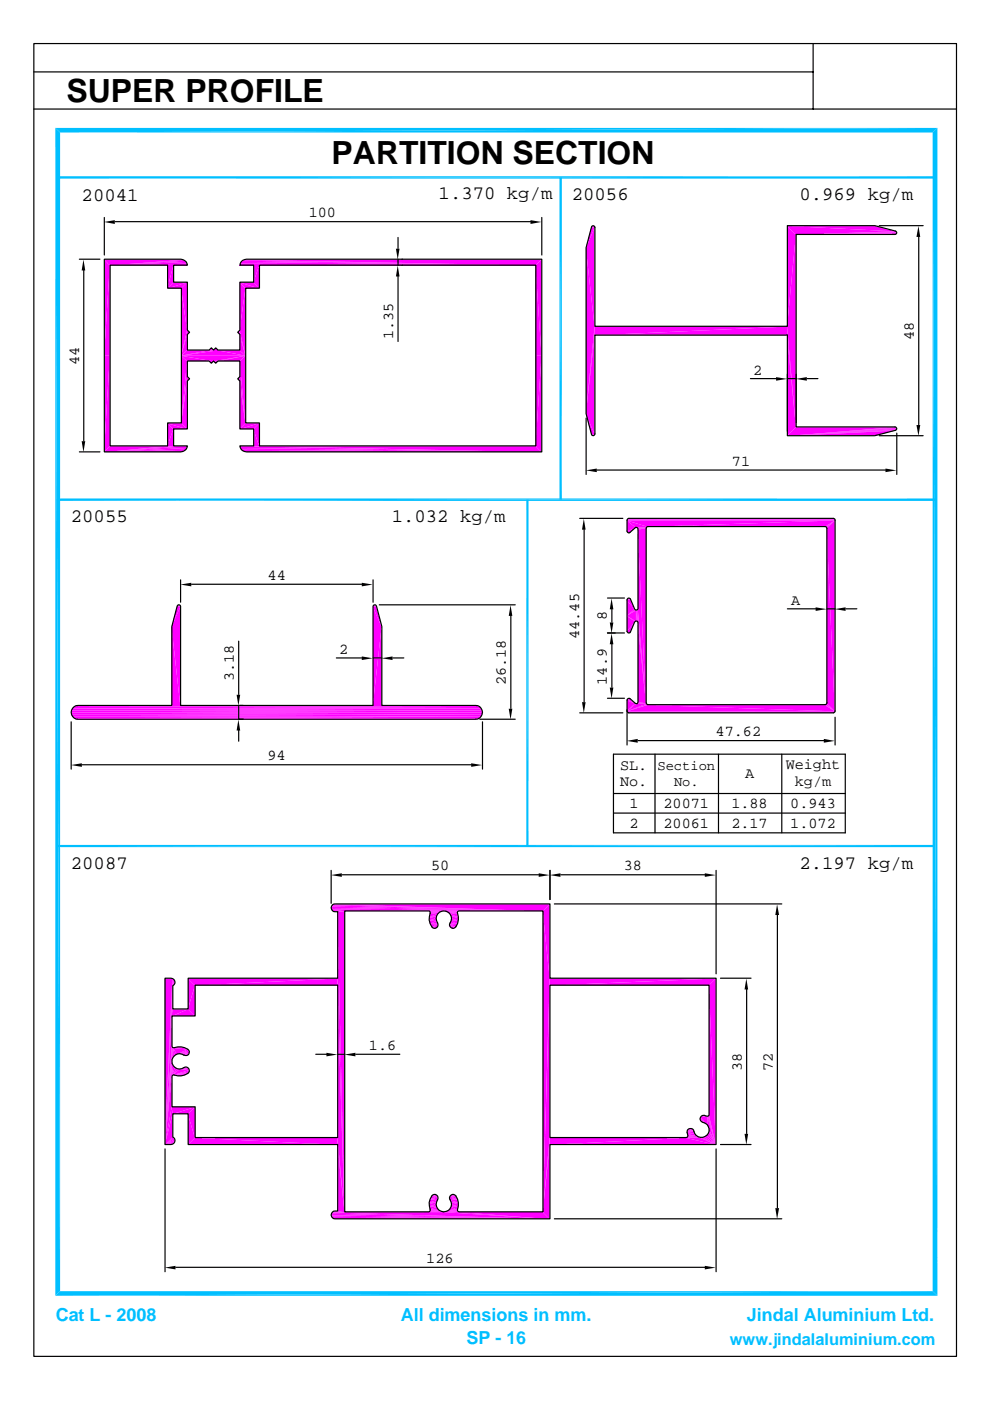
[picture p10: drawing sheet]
<svg xmlns="http://www.w3.org/2000/svg" width="210mm" height="297mm" viewBox="0 0 210 297" stroke-linecap="round" stroke-linejoin="round" font-family="sans-serif">
<path d="M15.7 152.4h85.9M16 152.5h85.2" fill="none" stroke="#f0f" stroke-width=".21"/>
<path d="M15.3 152.1h86.6" fill="none" stroke="#f0f" stroke-width=".34"/>
<path d="M15.1 151.8h87.1" fill="none" stroke="#f0f" stroke-width=".42"/>
<g fill="#f0f">
<path d="M15 151.1l87.2 .4h-87.1z"/>
<path d="M15 151.1h87.2v.4z"/>
</g>
<path d="M15 150.9h87.2M15.1 150.4h87.1" fill="none" stroke="#f0f" stroke-width=".42"/>
<path d="M15.3 150.1h86.6" fill="none" stroke="#f0f" stroke-width=".34"/>
<path d="M15.7 149.8h85.9M16 149.7h85.2" fill="none" stroke="#f0f" stroke-width=".21"/>
<g fill="#f0f">
<path d="M80.9 132.9v16.7h-1.9z"/>
<path d="M36.4 132.9l1.8 16.7h-1.8z"/>
<path d="M38.2 128.6v21l-1.8-16.7z"/>
<path d="M79 128.6l1.9 4.3-1.9 16.7z"/>
<path d="M79 128.6h.8l1.1 4.3z"/>
<path d="M37.5 128.6h.7l-1.8 4.3z"/>
<path d="M79.1 128.5l.7 .1h-.8z"/>
<path d="M37.5 128.6l.7-.1v.1z"/>
<path d="M79.1 128.5l.6-.1 .1 .2z"/>
<path d="M37.6 128.4l.6 .1-.7 .1z"/>
<path d="M37.6 128.4l.5-.1 .1 .2z"/>
<path d="M79.2 128.3l.5 .1-.6 .1z"/>
<path d="M79.2 128.3l.5 .1z"/>
<path d="M37.7 128.3h.4l-.5 .1z"/>
<path d="M79.2 128.3h.3z"/>
<path d="M37.7 128.3h.4z"/>
<path d="M125.6 92.4h.3z"/>
<path d="M125.4 92.3l.5 .1z"/>
<path d="M125.4 92.3l.6-.1-.1 .2z"/>
<path d="M125.3 92.1l.7 .1-.6 .1z"/>
<path d="M125.3 92.1h.8l-.1 .1z"/>
<path d="M166.9 92.4l22.9-1.1-4.4 1.1z"/>
<path d="M166.9 92.4l23-1.2z"/>
<path d="M166.9 92.4l23.1-1.3-.1 .1z"/>
<path d="M166.9 92.4l23.2-1.5-.1 .2z"/>
<path d="M166.9 92.4l23.1-1.7 .1 .2z"/>
<path d="M166.9 92.4l23-1.8 .1 .1z"/>
<path d="M166.9 92.4l23-1.8z"/>
<path d="M166.9 92.4l1.8-1.8h21z"/>
<path d="M124.2 87.8l1.9 4.3h-.8z"/>
<path d="M166.9 71.1l1.8 19.5-1.8 1.8z"/>
<path d="M126.1 71.1v21l-1.9-4.3z"/>
<path d="M126.1 69.2h40.8l-40.8 1.9z"/>
<path d="M126.1 71.1l40.8-1.9v1.9z"/>
<path d="M166.9 69.2l1.8 21.4-1.8-19.5z"/>
<path d="M126.1 69.2v1.9l-1.9 16.7z"/>
<path d="M124.2 52.6l1.9 16.6-1.9 18.6z"/>
<path d="M168.7 49.8v40.8l-1.8-21.4z"/>
</g>
<path d="M168.7 49.7h21.2M168.7 49.7h21.3" fill="none" stroke="#f0f" stroke-width=".21"/>
<path d="M168.7 49.6h21.4" fill="none" stroke="#f0f" stroke-width=".34"/>
<g fill="#f0f">
<path d="M168.7 49.8l21.3-.5 .1 .1z"/>
<path d="M168.7 49.8l21.2-.7 .1 .2z"/>
<path d="M168.7 49.8l21.2-.7z"/>
<path d="M126.1 48.3v20.9l-1.9-16.6z"/>
<path d="M125.3 48.2l.8 .1-1.9 4.3z"/>
<path d="M125.3 48.2l.7-.1 .1 .2z"/>
<path d="M125.4 48l.6 .1-.7 .1z"/>
<path d="M125.4 48h.5l.1 .1z"/>
<path d="M125.4 48h.5z"/>
<path d="M125.6 47.9l.3 .1z"/>
<path d="M166.9 47.9h18.5l4.4 1.2z"/>
<path d="M166.9 47.9l22.9 1.2-21.1 .7z"/>
<path d="M166.9 47.9l1.8 1.9-1.8 19.4z"/>
</g>
<path d="M70.7 258.5h45.8" fill="none" stroke="#f0f" stroke-width=".21"/>
<path d="M70.4 258.3h46.1" fill="none" stroke="#f0f" stroke-width=".25"/>
<g fill="#f0f">
<path d="M70.2 258l46.3 .5-46.1-.3z"/>
<path d="M70.1 257.7l46.4 .8-46.3-.5z"/>
<path d="M70.2 257.3l46.3 1.2-46.4-.8z"/>
<path d="M70.4 257.1l46.1 1.4-46.3-1.2z"/>
<path d="M70.4 257.1l23.6-.1 22.5 1.5z"/>
<path d="M94 257h3.3l19.2 1.5z"/>
<path d="M97.3 257h17.8l1.4 1.5z"/>
</g>
<path d="M70.4 257h23.6M70.4 257h2.6M70.7 256.9h2.3M90.8 257h6.5M91 256.9h2.6M91.1 256.8h2.5M94.5 256.9h2.6M94.5 256.8h2.5" fill="none" stroke="#f0f" stroke-width=".21"/>
<g fill="#f0f">
<path d="M95 256.7h1.9l.1 .1z"/>
<path d="M91.1 256.7h2l-2 .1z"/>
<path d="M95 256.7l1.9-.2v.2z"/>
<path d="M91.1 256.5l2 .2h-2z"/>
<path d="M91.1 256.5l1.7-.1 .3 .3z"/>
<path d="M95.3 256.4l1.6 .1-1.9 .2z"/>
<path d="M91.1 256.5l1.4-.6 .3 .5z"/>
<path d="M95.6 255.9l1.3 .6-1.6-.1z"/>
<path d="M95.6 255.9l1.5-.1-.2 .7z"/>
<path d="M91 255.8l1.5 .1-1.4 .6z"/>
<path d="M91 255.8l1.4-.4 .1 .5z"/>
<path d="M95.7 255.4l1.4 .4-1.5 .1z"/>
<path d="M90.9 255l1.5 .4-1.4 .4z"/>
<path d="M95.7 255.4l1.4-.4v.8z"/>
<path d="M90.9 255l1.6-.1-.1 .5z"/>
<path d="M95.6 254.9l1.5 .1-1.4 .4z"/>
<path d="M90.9 255l1.8-.5-.2 .4z"/>
<path d="M95.4 254.5l1.7 .5-1.5-.1z"/>
<path d="M95.4 254.5l1.5-.2 .2 .7z"/>
<path d="M91.1 254.3l1.6 .2-1.8 .5z"/>
<path d="M91.1 254.3l1.7-.1-.1 .3z"/>
<path d="M95.2 254.2l1.7 .1-1.5 .2z"/>
<path d="M91.1 254.3l1.7-.4v.3z"/>
<path d="M95.2 253.9l1.7 .4-1.7-.1z"/>
<path d="M95.4 253.6l1.5 .7-1.7-.4z"/>
<path d="M91.1 254.3l1.6-.7 .1 .3z"/>
<path d="M95.4 253.6h1.2l.3 .7z"/>
<path d="M91.5 253.6h1.2l-1.6 .7z"/>
<path d="M91.5 253.6l1-.2 .2 .2z"/>
<path d="M95.4 253.6l.2-.2 1 .2z"/>
<path d="M95.6 253.4h.8l.2 .2z"/>
<path d="M91.7 253.4h.8l-1 .2z"/>
<path d="M95.6 253.4l.2-.1 .6 .1z"/>
<path d="M91.7 253.4l.5-.1 .3 .1z"/>
<path d="M95.8 253.3l.6 .1z"/>
<path d="M91.7 253.4l.5-.1z"/>
<path d="M116.5 242.7v15.8l-1.4-1.5z"/>
<path d="M71.5 242.7l1.5 14.3-1.5-.2z"/>
<path d="M34.9 242.7l1.6-.1z"/>
<path d="M34.9 242.7l1.9-.2-.3 .1z"/>
<path d="M34.9 242.7l2.1-.5-.2 .3z"/>
<path d="M34.9 242.7l2.1-.8v.3z"/>
<path d="M34.9 242.7l2.1-1.1v.3z"/>
<path d="M34.9 242.7l1.9-1.4 .2 .3z"/>
<path d="M116.5 242.7l28.9-1.5 6.4 1.5z"/>
<path d="M116.5 241.2h28.9l-28.9 1.5z"/>
<path d="M116.5 241.2v1.5l-1.4 14.3z"/>
<path d="M39.8 242.7l1.5-1.5 30.2 1.5z"/>
<path d="M41.3 241.2h30.2v1.5z"/>
<path d="M71.5 241.2l1.5 15.8-1.5-14.3z"/>
<path d="M145.4 241.2h3l3.4 1.5z"/>
<path d="M148.4 241.2h.5l2.9 1.5z"/>
</g>
<path d="M145.4 241.2h3" fill="none" stroke="#f0f" stroke-width=".21"/>
<path d="M34.9 242.7l1.7-1.6 .2 .2z" fill="#f0f"/>
<path d="M145.6 241.1h2.8" fill="none" stroke="#f0f" stroke-width=".21"/>
<path d="M148.9 241.2l.5-.2 2.4 1.7z" fill="#f0f"/>
<path d="M145.7 241h2.3" fill="none" stroke="#f0f" stroke-width=".21"/>
<path d="M145.8 240.9h2.2" fill="none" stroke="#f0f" stroke-width=".3"/>
<g fill="#f0f">
<path d="M149.4 241l.4-.3 2 2z"/>
<path d="M145.8 240.7l1.7 .1-1.7 .1z"/>
<path d="M145.7 240.5l1.8 .3-1.7-.1z"/>
<path d="M145.7 240.5l1.5-.1 .3 .4z"/>
<path d="M150.1 240.4l1.7 2.3-2-2z"/>
<path d="M145.6 240.2l1.6 .2-1.5 .1z"/>
<path d="M145.6 240.2l1.5-.3 .1 .5z"/>
<path d="M145.6 239.9h1.5l-1.5 .3z"/>
<path d="M150.3 239.9l1.5 2.8-1.7-2.3z"/>
<path d="M145.6 239.9l1.4-.3 .1 .3z"/>
<path d="M145.7 239.6h1.3l-1.4 .3z"/>
<path d="M145.7 239.6l1.1-.2 .2 .2z"/>
<path d="M145.7 239.6l.2-.2h.9z"/>
<path d="M150.3 239.4l1.5 3.3-1.5-2.8z"/>
<path d="M145.9 239.4h.9z"/>
<path d="M145.9 239.4l.6-.1z"/>
<path d="M150.1 238.9l1.7 3.8z"/>
<path d="M148.7 237.9l.7 .3z"/>
<path d="M148.5 237.7l.9 .5z"/>
<path d="M148.4 237.4l1 .8-.9-.5z"/>
<path d="M148.4 237.1l1 1.1-1-.8z"/>
<path d="M148.4 237.1l1.5 1.4z"/>
<path d="M148.5 236.9l1.4 1.6-1.5-1.4z"/>
<path d="M148.5 236.9l1.4-.2v1.8z"/>
</g>
<path d="M150 236.7v2.2" fill="none" stroke="#f0f" stroke-width=".25"/>
<g fill="#f0f">
<path d="M149.9 236.7l1.9 6-1.7-3.8z"/>
<path d="M148.5 236.9l1.4-.2z"/>
<path d="M148.7 236.7h1.1l-1.3 .2z"/>
<path d="M149.9 236.7h.2l1.7 6z"/>
<path d="M148.7 236.7h1.1z"/>
<path d="M148.7 236.7l.3-.2 .5 .1z"/>
<path d="M149 236.5l.5 .1z"/>
<path d="M150.1 236.7l.1-.2 1.6 6.2z"/>
<path d="M150.3 236.4l1.5 6.3z"/>
<path d="M36.6 236.2v4.9l-1.7 1.6z"/>
<path d="M39.8 236.2l1.5 5-1.5 1.5z"/>
<path d="M36.6 236.2l4.7-1.5-1.5 1.5z"/>
<path d="M39.8 236.2l1.5-1.5v6.5z"/>
<path d="M36.4 234.7h4.9l-4.7 1.5z"/>
<path d="M36.4 234.7l.2 1.5-1.7 6.5z"/>
<path d="M36.4 228.3v6.4l-1.5 8z"/>
<path d="M37.6 228.2l1.5-.2z"/>
</g>
<path d="M36.7 228h2.4M36.9 228.1h2.2" fill="none" stroke="#f0f" stroke-width=".21"/>
<path d="M36.7 227.8h3.1" fill="none" stroke="#f0f" stroke-width=".34"/>
<g fill="#f0f">
<path d="M36.7 228l3.3-.6-.2 .3z"/>
<path d="M36.7 228l3.4-.8-.1 .2z"/>
<path d="M36.7 228l3.3-1.1 .1 .3z"/>
<path d="M36.7 228l1.3-1.3 2 .2z"/>
<path d="M36.5 228l1.5-1.3z"/>
</g>
<path d="M38 226.8h2" fill="none" stroke="#f0f" stroke-width=".25"/>
<g fill="#f0f">
<path d="M38.5 226.6h1.5v.3z"/>
<path d="M37.5 226.6l.5 .1-1.5 1.3z"/>
<path d="M37.5 226.6l-1.1 1.6z"/>
<path d="M38.5 226.6l.4-.2 1.1 .2z"/>
<path d="M38.9 226.4h.9l.2 .2z"/>
<path d="M37 226.4l.5 .2-1.1 1.6z"/>
<path d="M38.9 226.4l.3-.1 .6 .1z"/>
<path d="M39.2 226.3l.6 .1z"/>
<path d="M36.7 226l.3 .4-.6 1.8z"/>
</g>
<path d="M36.6 225.6v2.7" fill="none" stroke="#f0f" stroke-width=".3"/>
<g fill="#f0f">
<path d="M36.4 225.6v2.7l-1.5 14.4z"/>
<path d="M36.4 225.1l-1.5 17.6z"/>
<path d="M39.2 223.8h.6z"/>
<path d="M38.9 223.8h.9z"/>
<path d="M38.9 223.8l1.1-.3-.2 .3z"/>
<path d="M38.5 223.5h1.5l-1.1 .3z"/>
<path d="M38 223.5h2z"/>
</g>
<path d="M38 223.4h2" fill="none" stroke="#f0f" stroke-width=".25"/>
<g fill="#f0f">
<path d="M38 223.5l2.1-.5-.1 .3z"/>
<path d="M37.5 223.5l2.6-.5z"/>
<path d="M37.5 223.5l2.5-.8 .1 .3z"/>
<path d="M37.5 223.5l2.3-1 .2 .2z"/>
<path d="M36.7 222.2l3.1 .3-2.3 1z"/>
<path d="M36.7 222.2l.8 1.3-.5 .3z"/>
<path d="M36.7 222.2l.3 1.6-.3 .3z"/>
</g>
<path d="M36.6 222.2v2.4" fill="none" stroke="#f0f" stroke-width=".25"/>
<path d="M36.6 222.2v2.9" fill="none" stroke="#f0f" stroke-width=".3"/>
<path d="M36.7 222.4h3.1" fill="none" stroke="#f0f" stroke-width=".34"/>
<g fill="#f0f">
<path d="M36.5 222.2l-1.6 20.5z"/>
<path d="M36.4 222l-1.5 20.7z"/>
</g>
<path d="M36.9 222.1h2.2" fill="none" stroke="#f0f" stroke-width=".21"/>
<g fill="#f0f">
<path d="M37.6 222l1.5 .2z"/>
<path d="M36.4 221.9l-1.5 20.8z"/>
<path d="M36.4 215.5v6.4l-1.5 20.8z"/>
<path d="M36.4 215.5l3.4-1.5 1.5 1.5z"/>
<path d="M36.6 214h3.2l-3.4 1.5z"/>
</g>
<path d="M36.5 209.1v6.4" fill="none" stroke="#f0f" stroke-width=".21"/>
<g fill="#f0f">
<path d="M36.6 209.1l-.2 6.4-1.5 27.2z"/>
<path d="M41.3 208.9v6.6l-1.5-1.5z"/>
<path d="M71.5 208.9l1.5 48.1-1.5-15.8z"/>
<path d="M116.5 208.9v32.3l-1.4 15.8z"/>
<path d="M150.3 208.9l1.5 33.8-1.5-6.3z"/>
<path d="M37 208.6l-.4 .5z"/>
<path d="M37 208.3v.3l-.4 .5z"/>
<path d="M37 208v.3l-.4 .8z"/>
<path d="M36.8 207.7l.2 .3-.4 1.1z"/>
<path d="M36.5 207.5l.3 .2-.2 1.4z"/>
<path d="M36.5 207.5l.1 1.6-1.7 33.6z"/>
<path d="M34.9 207.5h1.6z"/>
<path d="M34.9 207.5h1.6l-1.6 35.2z"/>
<path d="M116.5 208.9l35.3-1.4-1.5 1.4z"/>
<path d="M150.3 208.9l1.5-1.4v35.2z"/>
<path d="M116.5 207.5h35.3l-35.3 1.4z"/>
<path d="M116.5 207.5l-1.4 49.5z"/>
<path d="M39.8 207.5l1.5 1.4-1.5 5.1z"/>
<path d="M39.8 207.5h31.7l-30.2 1.4z"/>
<path d="M41.3 208.9l30.2-1.4v1.4z"/>
<path d="M71.5 207.5l1.5 49.5z"/>
<path d="M95.8 196.9l.6-.1z"/>
<path d="M91.7 196.8l.5 .1z"/>
<path d="M91.7 196.8h.8l-.3 .1z"/>
<path d="M95.6 196.8h.8l-.6 .1z"/>
<path d="M95.6 196.8l1-.3-.2 .3z"/>
<path d="M91.5 196.5l1 .3h-.8z"/>
<path d="M91.5 196.5h1.2l-.2 .3z"/>
<path d="M95.4 196.5h1.2l-1 .3z"/>
<path d="M91.5 196.5l1.3-.2-.1 .2z"/>
<path d="M95.2 196.3l1.4 .2h-1.2z"/>
<path d="M91.5 196.5l1.3-.5v.3z"/>
<path d="M95.2 196l1.4 .5-1.4-.2z"/>
<path d="M95.2 196l1.7-.1-.3 .6z"/>
<path d="M91.1 195.9l1.7 .1-1.3 .5z"/>
<path d="M91.1 195.9l1.6-.2 .1 .3z"/>
<path d="M95.4 195.7l1.5 .2-1.7 .1z"/>
<path d="M91.1 195.9l1.4-.6 .2 .4z"/>
<path d="M95.6 195.3l1.3 .6-1.5-.2z"/>
<path d="M95.6 195.3l1.5-.2-.2 .8z"/>
<path d="M90.9 195.1l1.6 .2-1.4 .6z"/>
<path d="M90.9 195.1l1.5-.3 .1 .5z"/>
<path d="M95.7 194.8l1.4 .3-1.5 .2z"/>
<path d="M91 194.4l1.4 .4-1.5 .3z"/>
<path d="M95.7 194.8l1.4-.4v.7z"/>
<path d="M91 194.4l1.5-.1-.1 .5z"/>
<path d="M95.6 194.3l1.5 .1-1.4 .4z"/>
<path d="M91 194.4l1.8-.6-.3 .5z"/>
<path d="M95.3 193.8l1.8 .6-1.5-.1z"/>
<path d="M91.1 193.7l1.7 .1-1.8 .6z"/>
<path d="M95.3 193.8l1.6-.1 .2 .7z"/>
<path d="M95.3 193.8l1.6-.3v.2z"/>
<path d="M91.1 193.5l1.7 .3-1.7-.1z"/>
<path d="M91.1 193.5h2l-.3 .3z"/>
<path d="M95 193.5h1.9l-1.6 .3z"/>
<path d="M71.5 193.4l1.5 63.6-1.5-49.5z"/>
<path d="M95 193.5l2-.2-.1 .2z"/>
<path d="M91.1 193.3l2 .2h-2z"/>
<path d="M70.7 193.3l.8 .1z"/>
</g>
<path d="M91 193.3h2.6M91.1 193.4h2.5M94.5 193.4h2.5M97.3 193.2l-2.8 .1" fill="none" stroke="#f0f" stroke-width=".21"/>
<path d="M115.1 193.2l1.4 14.3-1.4 49.5z" fill="#f0f"/>
<path d="M70.7 193.3h2.3M91 193.2h6.3" fill="none" stroke="#f0f" stroke-width=".21"/>
<path d="M71.5 193.4l1.5-.2v63.8z" fill="#f0f"/>
<path d="M70.4 193.2h2.6M90.8 193.2h3.2" fill="none" stroke="#f0f" stroke-width=".21"/>
<path d="M70.2 193h44.9" fill="none" stroke="#f0f" stroke-width=".34"/>
<g fill="#f0f">
<path d="M70.1 192.5l45 .7-44.9-.3z"/>
<path d="M70.2 192.2l44.9 1-45-.7z"/>
<path d="M70.4 191.9l44.7 1.3-44.9-1z"/>
<path d="M70.4 191.9l.3-.1 44.4 1.4z"/>
<path d="M70.7 191.8l44.4 1.4z"/>
<path d="M71 191.7h45.5l-1.4 1.5z"/>
<path d="M116.5 191.7v15.8l-1.4-14.3z"/>
</g>
<path d="M22.1 95.8h16.6M51.8 95.8h63" fill="none" stroke="#f0f" stroke-width=".21"/>
<path d="M22.1 95.7h16.9M51.4 95.7h63.4" fill="none" stroke="#f0f" stroke-width=".25"/>
<g fill="#f0f">
<path d="M22.1 95.9l17.3-.5-.4 .2z"/>
<path d="M51.1 95.4l63.7 .5-63.4-.3z"/>
<path d="M22.1 95.9l17.5-.9-.2 .4z"/>
<path d="M50.9 95l63.9 .9-63.7-.5z"/>
<path d="M22.1 95.9l17.6-1.3-.1 .4z"/>
<path d="M22.1 95.9l14.6-1.3h3z"/>
<path d="M50.8 94.6l64 1.3-63.9-.9z"/>
<path d="M50.8 94.6l64 1.3z"/>
<path d="M22.1 95.9l13.4-1.3h1.2z"/>
<path d="M53.7 94.6l61.1 1.3z"/>
<path d="M23.3 94.6h12.2l-13.4 1.3z"/>
<path d="M54.9 94.6h58.6l1.3 1.3z"/>
<path d="M36.7 91v3.6h-1.2z"/>
<path d="M53.7 91l1.2 3.6h-1.2z"/>
<path d="M50.8 91l4.1-1.3-1.2 1.3z"/>
<path d="M54.9 89.7v4.9l-1.2-3.6z"/>
<path d="M52 89.7h2.9l-4.1 1.3z"/>
<path d="M35.5 89.7l4.2 1.3h-3z"/>
<path d="M35.5 89.7l1.2 1.3-1.2 3.6z"/>
<path d="M35.5 89.7h2.9l1.3 1.3z"/>
<path d="M39.7 80.8v10.2l-1.3-1.3z"/>
<path d="M50.8 80.8l1.2 8.9-1.2 1.3z"/>
<path d="M50.3 80.4l.5-.5v.9z"/>
<path d="M50.8 79.9l1.2 9.8-1.2-8.9z"/>
<path d="M39.7 79.9l.4 .5-.4 .4z"/>
<path d="M39.7 79.9v.9l-1.3 8.9z"/>
<path d="M50.8 76.6l1.2 13.1-1.2-9.8z"/>
<path d="M39.7 76.6v3.3l-1.3 9.8z"/>
</g>
<path d="M39.7 76.6h5.5" fill="none" stroke="#f0f" stroke-width=".21"/>
<g fill="#f0f">
<path d="M44.3 76.6h.9l-.5 .5z"/>
<path d="M45.2 76.6h.9l-.4 .5z"/>
<path d="M114.8 75.4v20.5l-1.3-1.3z"/>
<path d="M23.3 75.4v19.2l-1.2 1.3z"/>
<path d="M45.2 76.6l6.8-1.2-5.9 1.2z"/>
<path d="M46.1 76.6l5.9-1.2-1.2 1.2z"/>
<path d="M50.8 76.6l1.2-1.2v14.3z"/>
<path d="M22.1 75.4h1.2l-1.2 20.5z"/>
<path d="M38.4 75.4h13.6l-6.8 1.2z"/>
<path d="M38.4 75.4l6.8 1.2h-5.5z"/>
<path d="M38.4 75.4l1.3 1.2-1.3 13.1z"/>
<path d="M113.5 75.4h1.3l-1.3 19.2z"/>
<path d="M38.4 75.4l7.7-1.1 5.9 1.1z"/>
<path d="M46.1 74.3h4.7l1.2 1.1z"/>
<path d="M38.4 75.4l5.9-1.1h1.8z"/>
<path d="M38.4 75.4l1.3-1.1h4.6z"/>
<path d="M44.3 74.3h1.8z"/>
<path d="M45.7 73.8l.4 .5h-.9z"/>
<path d="M44.7 73.8l.5 .5h-.9z"/>
<path d="M39.7 71v3.3l-1.3 1.1z"/>
<path d="M50.8 71l1.2 4.4-1.2-1.1z"/>
<path d="M39.7 70l.4 .5-.4 .5z"/>
<path d="M39.7 70v1l-1.3 4.4z"/>
<path d="M50.3 70.5l.5-.5v1z"/>
<path d="M50.8 70l1.2 5.4-1.2-4.4z"/>
<path d="M52 61.2v14.2l-1.2-5.4z"/>
<path d="M38.4 61.2l1.3 8.8-1.3 5.4z"/>
<path d="M50.8 59.9l4.1 1.3h-2.9z"/>
<path d="M50.8 59.9l1.2 1.3-1.2 8.8z"/>
<path d="M35.5 61.2l4.2-1.3-1.3 1.3z"/>
<path d="M38.4 61.2l1.3-1.3v10.1z"/>
<path d="M35.5 61.2l1.2-1.3h3z"/>
<path d="M50.8 59.9h2.9l1.2 1.3z"/>
<path d="M36.7 56.3v3.6l-1.2 1.3z"/>
<path d="M113.5 56.3l1.3 19.1h-1.3z"/>
<path d="M54.9 56.3v4.9l-1.2-1.3z"/>
<path d="M23.3 56.3v19.1h-1.2z"/>
<path d="M35.5 56.3h1.2l-1.2 4.9z"/>
<path d="M53.7 56.3h1.2l-1.2 3.6z"/>
</g>
<path d="M23.3 56.3h16.4M50.8 56.3h62.7" fill="none" stroke="#f0f" stroke-width=".21"/>
<path d="M23.3 56.1h16.4M50.8 56.1h62.7" fill="none" stroke="#f0f" stroke-width=".38"/>
<g fill="#f0f">
<path d="M23.3 56.3l16.1-.8 .2 .4z"/>
<path d="M51.1 55.5l62.4 .8-62.6-.4z"/>
<path d="M23.3 56.3l15.7-1 .4 .2z"/>
<path d="M51.1 55.5l.3-.2 62.1 1z"/>
<path d="M23.3 56.3l15.4-1.2 .3 .2z"/>
<path d="M51.4 55.3l.4-.2 61.7 1.2z"/>
</g>
<path d="M22.1 55.1h16.6" fill="none" stroke="#f0f" stroke-width=".21"/>
<g fill="#f0f">
<path d="M22.1 55l16.6 .1-15.4 1.2z"/>
<path d="M22.1 55l1.2 1.3-1.2 19.1z"/>
</g>
<path d="M51.8 55.1h63" fill="none" stroke="#f0f" stroke-width=".21"/>
<g fill="#f0f">
<path d="M51.8 55.1l63-.1-1.3 1.3z"/>
<path d="M113.5 56.3l1.3-1.3v20.4z"/>
</g>
<g fill="none" stroke="#000" stroke-width=".25">
<path d="M125.5 48a.36 .36 0 0 1 .4-.1 .36 .36 0 0 1 .2 .3v21h40.8v-21.4h18.6l4.3 1.2a.36 .36 0 0 1 .3 .4 .36 .36 0 0 1-.3 .3h-21v40.8l21.1 .1a.36 .36 0 0 1 .2 .3 .36 .36 0 0 1-.3 .3l-4.3 1.2h-18.6v-21.4h-40.8v21.2a.36 .36 0 0 1-.4 .2 .36 .36 0 0 1-.3-.3l-1.1-4.4v-35.2zM186.4 47.8h9.3M194.8 50.2v39.9M166.9 79.3v12.1M168.8 79.3v10.3M124.3 88.7v11.9M126.6 99.7h61.2M159.1 80.3h5.5M166.9 80.3h1.9M171.1 80.3h2.3M186.4 92.4h9.3M190.1 91.8v8.8"/>
<path d="M38.3 122.9v4.8M40.6 123.9h36.2M50.6 135.9v11.3M79.1 122.9v4.8M80.4 128.2h28.8M108.3 130.5v19.7M15.1 153v10.1M15.4 150.2l.7-.6h.5h19.8v-16.8l1.2-4.3a.37 .37 0 0 1 .4-.3 .37 .37 0 0 1 .3 .4v21h40.8v-21l.2-.3a.35 .35 0 0 1 .5 .2l1.2 4.3v16.8h19.8a1.46 1.46 0 0 1 1.5 1.4 1.46 1.46 0 0 1-1.5 1.5h-84.2a1.46 1.46 0 0 1-1.3-.8 1.46 1.46 0 0 1 .1-1.5zM50.6 149.6v2.9M50.6 154.8v2.3M50.8 152.5h.7M50.8 149.6h.7"/>
<path d="M101.7 152.5h7.5M102.3 153v10.1M17.4 162.1h82.6"/>
</g>
<g fill="#000">
<path d="M194.7 47.9l.4 2.3h-.8zM164.5 80l2.4 .3-2.4 .4zM168.7 80.3l2.4-.3v.7zM124.2 99.7l2.3-.4v.8zM187.7 99.3l2.4 .4-2.4 .4zM194.3 90.1h.8l-.4 2.3zM38.2 123.9l2.4-.3v.7zM76.7 123.6l2.3 .3-2.3 .4zM108.2 128.3l.4 2.3h-.7zM50.5 152.6l.4 2.3h-.7zM50.2 147.3h.7l-.4 2.3zM107.9 150.3h.7l-.4 2.3z"/>
<path d="M15 162.2l2.4-.4v.8zM99.9 161.8l2.3 .4-2.3 .4z"/>
</g>
<g fill="#00bfff">
<path d="M197.7 28.1l1.1-1v247.6z"/>
<path d="M197.7 28.1l1.1 246.6-1.1-.9z"/>
<path d="M11.7 274.7l186-.9 1.1 .9z"/>
<path d="M11.7 274.7l1-.9h185z"/>
<path d="M11.7 27.1l1 246.7-1 .9z"/>
<path d="M11.7 27.1l1 1v245.7z"/>
<path d="M11.7 27.1h187.1l-186.1 1z"/>
<path d="M12.7 28.1l186.1-1-1.1 1z"/>
<path d="M12.2 37.4h186l-186 .5z"/>
<path d="M12.2 37.9l186-.5v.5z"/>
<path d="M111.6 105.9h.5v73.5z"/>
<path d="M111.6 105.9l.5 73.5h-.5z"/>
<path d="M12.2 105.7h186l-186 .5z"/>
<path d="M12.2 106.2l186-.5v.5z"/>
</g>
<g fill="none" stroke="#000" stroke-width=".25">
<path d="M16.8 55h4.4M17.8 57.3v36.2M22.1 55h16.2a1.48 1.48 0 0 1 1.4 1.2h-2.9v3.6h2.9v10.2l.5 .4-.5 .5v3.3h4.6l.5-.4 .5 .4 .4-.4 .5 .4h4.7v-3.3l-.5-.5 .5-.4v-10.2h2.9v-3.6h-2.9a1.36 1.36 0 0 1 1.4-1.2h62.6v40.8h-62.6a1.4 1.4 0 0 1-1.4-1.3h2.9v-3.6h-2.9v-10.1l-.5-.5 .5-.5v-3.3h-4.7l-.5 .5-.4-.5-.5 .5-.5-.5h-4.6v3.3l.5 .5-.5 .5v10.1h-2.9v3.6h2.9a1.36 1.36 0 0 1-1.4 1.3h-16.2zM22.1 46.1v8M23.3 56.2h12.2v4.9h3v28.6h-3v4.8h-12.2zM24.4 47h88.1M55 56.2h58.6v38.3h-58.6v-4.8h-2.9v-28.6h2.9zM84.4 50.3v2.4M84.4 55v1.2M84.4 58.6v13.8M85.2 55h.1M85.2 56.2h.1"/>
<path d="M114.9 46.1v8M16.8 95.8h4.4M70.2 184.5v7M72.5 185.5h41.8M73.1 193.1h17.8l.3 .3a2.85 2.85 0 0 0 .8 3.4 .75 .75 0 0 0 .8-.3 .75 .75 0 0 0 0-.8 1.64 1.64 0 0 1 .4-2.2 1.64 1.64 0 0 1 2.2 .2 1.64 1.64 0 0 1-.1 2.2 .75 .75 0 0 0 .5 .8 .75 .75 0 0 0 .9-.2 3.3 3.3 0 0 0 .3-3.1l.3-.3h17.8v63.8h-17.8l-.3-.3a2.84 2.84 0 0 0-.8-3.4 .75 .75 0 0 0-.7 .4 .75 .75 0 0 0-.1 .8 1.65 1.65 0 0 1-.4 2.2 1.65 1.65 0 0 1-2.2-.2 1.65 1.65 0 0 1 .1-2.3 .72 .72 0 0 0-.5-.8 .72 .72 0 0 0-.9 .3 3.1 3.1 0 0 0-.3 3l-.3 .3h-17.8zM116.6 184.5v6.2M117.5 191.7h48.3M118.9 185.5h30.6M151.8 184.5v22M164.8 193.9v62.2M35 207.4h1.3a.85 .85 0 0 1 .8 .7 .85 .85 0 0 1-.5 .9v4.9h3.3v-6.5h31.7v-14.1a1 1 0 0 1-1.4-.8 .8 .8 0 0 1 .9-.8h45.5v15.7h35.2v35.3h-35.2v15.7h-45.5a.83 .83 0 0 1-.9-.8 .83 .83 0 0 1 .9-.8h.5v-14.1h-31.7v-6.6h-3.3v5a.85 .85 0 0 1 .5 .9 .85 .85 0 0 1-.8 .7h-1.3zM41.4 208.9h30.2v32.3h-30.2v-6.5h-4.9v-6.4a.33 .33 0 0 1 .4-.4 2.67 2.67 0 0 0 3.3-.8 .77 .77 0 0 0-.4-.7 .77 .77 0 0 0-.8 0 1.6 1.6 0 0 1-2.5-1.4 1.6 1.6 0 0 1 2.5-1.3 .75 .75 0 0 0 1-.2 .75 .75 0 0 0-.2-1 3.5 3.5 0 0 0-3-.4l-.3-.3v-6.4h4.9z"/>
<path d="M116.6 208.9h33.7v27.4l-.3 .4-.7-.2a.76 .76 0 0 0-.9 .6 .76 .76 0 0 0 .6 .9 1.64 1.64 0 0 1 1.3 1.8 1.64 1.64 0 0 1-1.7 1.4 1.64 1.64 0 0 1-1.6-1.6 .75 .75 0 0 0-.8-.3 .75 .75 0 0 0-.5 .8l.2 .7-.4 .4h-28.9zM67 223.5h2.3M71.6 223.5h1.5M75.4 223.5h9.4M35 243.6v26M117.5 258.4h48.3M151.8 243.6v26M37.3 268.7h112.2"/>
</g>
<g fill="#000">
<path d="M17.7 55l.4 2.3h-.8zM22.1 47.1l2.2-.4v.8zM83.9 52.7h.8l-.4 2.3zM84.3 56.3l.4 2.3h-.8zM112.5 46.7l2.3 .4-2.3 .4zM17.3 93.5h.8l-.4 2.4zM70.1 185.5l2.4-.3v.7zM114.2 185.2l2.3 .3-2.3 .4zM116.5 185.5l2.3-.3v.7zM149.4 185.2l2.4 .3-2.4 .4zM164.8 191.7l.4 2.3h-.8zM69.2 223.2l2.3 .4-2.3 .4z"/>
<path d="M73 223.6l2.4-.4v.8zM164.4 256.1h.8l-.4 2.4zM34.9 268.8l2.3-.4v.7zM149.4 268.4l2.4 .4-2.4 .3z"/>
</g>
<g fill="#00bfff">
<path d="M12.2 179.1h186l-186 .5z"/>
<path d="M12.2 179.6l186-.5v.5z"/>
</g>
<path d="M7.2 9.2h195.6v278.4h-195.6zM7.2 15.2h165.2M172.4 9.2v13.9M7.2 23.1h195.6M71.3 139.5h5.5M79.1 139.5h1.9M83.3 139.5h2.3" fill="none" stroke="#000" stroke-width=".25"/>
<path d="M76.7 139.2l2.3 .4-2.3 .3zM80.9 139.6l2.3-.4v.7z" fill="#000"/>
<g fill="#00bfff">
<path d="M118.6 37.6h.5v68.3z"/>
<path d="M118.6 37.6l.5 68.3h-.5z"/>
</g>
<path d="M132.9 150.9h44.1M133 151.1h44M133.1 151.2h43.7" fill="none" stroke="#f0f" stroke-width=".21"/>
<g fill="#f0f">
<path d="M132.9 150.8l4.4-1.3 39.7 1.3z"/>
<path d="M137.3 149.5h37.6l2.1 1.3z"/>
<path d="M132.9 150.8l4.4-1.3z"/>
<path d="M174.9 149.5l.1-.1 2 1.4z"/>
<path d="M132.9 150.8l4.1-1.5 .2 .1z"/>
<path d="M175.2 149.3l1.8 1.5-2-1.4z"/>
<path d="M132.9 150.8l1.9-1.5h2.2z"/>
</g>
<path d="M134.8 149.3h2.2" fill="none" stroke="#f0f" stroke-width=".21"/>
<g fill="#f0f">
<path d="M132.9 150.8l1.7-1.6 .2 .1z"/>
<path d="M135 149.3l.2-.2 1.8 .2z"/>
<path d="M135.2 149.1h1.7l.1 .2z"/>
<path d="M175.3 149.1l1.7 1.7-1.8-1.5z"/>
<path d="M135.2 148.9l1.7 .2h-1.7z"/>
<path d="M132.9 148.5l1.7 .7-1.7 1.6z"/>
<path d="M133 148.3l1.6 .9-1.7-.7z"/>
<path d="M133 148.3l.5-.1 1.1 1z"/>
<path d="M133 148.3l.5-.1z"/>
<path d="M133.1 148.2h.4z"/>
<path d="M133.1 134.2h.4z"/>
<path d="M133 134.1l.5 .1z"/>
<path d="M133 134.1h.6l-.1 .1z"/>
<path d="M132.9 133.9l.7 .2h-.6z"/>
<path d="M135.2 132.1l1.7 17-1.7-.2z"/>
<path d="M134.5 131.9l-.9 2.2-.7-.2z"/>
<path d="M134.5 131.9l.1-.1-1.7 2.1z"/>
<path d="M132.9 130.6l1.9 1.1-.2 .1z"/>
<path d="M132.9 130.6l1.7 1.2-1.7 2.1z"/>
<path d="M132.9 130.6l1.9-1.2v2.3z"/>
</g>
<path d="M134.9 129.4v2.4" fill="none" stroke="#f0f" stroke-width=".21"/>
<path d="M135 129.4v2.5" fill="none" stroke="#f0f" stroke-width=".34"/>
<path d="M135 129.4v2.7" fill="none" stroke="#f0f" stroke-width=".38"/>
<g fill="#f0f">
<path d="M135 129.4l1.9 19.7z"/>
<path d="M132.9 130.6l1.7-1.2h.2z"/>
<path d="M135 129.4l.2-.2 1.7 19.9z"/>
<path d="M132.9 130.6l1.6-1.4 .1 .2z"/>
<path d="M135.2 129.1l1.7 20z"/>
<path d="M132.9 127.2l1.6 2-1.6 1.4z"/>
<path d="M132.9 127.2l.7-.1 .9 2.1z"/>
<path d="M133 127l.6 .1-.7 .1z"/>
<path d="M133 127l.5-.1 .1 .2z"/>
<path d="M133.1 126.9h.4l-.5 .1z"/>
<path d="M133.1 126.9h.4z"/>
<path d="M133.1 113l.4-.1z"/>
<path d="M133 112.9h.5l-.4 .1z"/>
<path d="M132.9 112.7l.6 .2h-.5z"/>
<path d="M135.2 112.3l1.7 36.8-1.7-20z"/>
<path d="M135.2 112.3l1.7-.2v37z"/>
<path d="M175.3 112.1l1.7 38.7-1.7-1.7z"/>
<path d="M135.2 112l1.7 .1-1.7 .2z"/>
<path d="M132.9 112.7l1.7-.7-1.1 .9z"/>
<path d="M135 111.9l1.9 .2-1.7-.1z"/>
<path d="M132.9 112.7l1.9-.8z"/>
</g>
<path d="M134.8 112h2.2M137.3 111.8h-2.5" fill="none" stroke="#f0f" stroke-width=".21"/>
<g fill="#f0f">
<path d="M132.9 110.3l4.4 1.4-2.5 .2z"/>
<path d="M132.9 110.3l1.9 1.6-1.9 .8z"/>
<path d="M132.9 110.3h44.1l-39.7 1.4z"/>
<path d="M137.3 111.7l39.7-1.4-2.1 1.4z"/>
<path d="M174.9 111.7l2.1-1.4-2 1.4z"/>
<path d="M175 111.7l2-1.4-1.8 1.6z"/>
<path d="M175.2 111.9l1.8-1.6-1.7 1.8z"/>
<path d="M175.3 112.1l1.7-1.8v40.5z"/>
</g>
<path d="M132.9 110.2h44.1M133 110.1h44M133.1 110h43.7" fill="none" stroke="#f0f" stroke-width=".21"/>
<g fill="none" stroke="#000" stroke-width=".25">
<path d="M122.9 109.9h9.2M123.8 112.2v36.6M137.1 111.8l.3-.2h37.5l.4 .2v37.4l-.4 .2h-37.7l-.2-.4zM128.8 126.8h3.6M128.8 134.2h3.6M129.7 129.1v2.8M129.7 136.5v9.2M166.9 129.1h6.1M175.3 129.1h1.8M179.3 129.1h2.4M122.9 151.1h9.2M128.8 148h3.6"/>
<path d="M132.9 150.8l.4 .3h43.4l.4-.3-.1-40.7-.3-.2h-43.5l-.3 .4 .1 2.5 .4 .2 1.3-1.1a.37 .37 0 0 1 .4 0 .37 .37 0 0 1 .2 .3v16.8a.38 .38 0 0 1-.3 .3 .38 .38 0 0 1-.4-.2l-.9-2.1-.3-.2h-.2l-.3 .4v6.7a.38 .38 0 0 0 .4 .3 .38 .38 0 0 0 .4-.2l.9-2.1a.4 .4 0 0 1 .6-.1v17.2l-.1 .2-.4-.1-1.1-1a.41 .41 0 0 0-.7 .3v9.6M135.3 157h39.4M138.9 159.9v16.7M152.3 159.9v16.7M165.8 159.9v16.7M177.1 152.1v5.9M179.2 159.9v16.7zM179.2 159.9h-49.1v16.7h49.1M130.1 172.4h49.1M130.1 168.2h49.1M152.8 207.4h6.4M158.3 209.7v30.6"/>
<path d="M152.8 242.7h6.4"/>
</g>
<path d="M123.8 110l.4 2.3h-.8zM129.7 126.9l.3 2.3h-.7zM129.3 132h.7l-.3 2.3zM129.7 134.3l.3 2.3h-.7zM172.9 128.8l2.4 .3-2.4 .4zM177 129.1l2.3-.3v.7zM123.4 148.9h.8l-.4 2.3zM129.3 145.8h.7l-.3 2.3zM132.9 157.1l2.3-.4v.8zM174.7 156.7l2.3 .4-2.3 .4zM158.2 207.5l.4 2.3h-.7zM157.9 240.4h.7l-.4 2.3z" fill="#000"/>
<g font-size="6.8">
<text x="14.1" y="21.5">SUPER PROFILE</text>
<text x="70.3" y="34.7">PARTITION SECTION</text>
</g>
<g font-size="4">
<text x="17.3" y="42.6">20041</text>
<text x="93" y="42.2">1.370 kg/m</text>
<text x="121.2" y="42.5">20056</text>
<text x="169.5" y="42.5">0.969 kg/m</text>
<text x="15" y="110.8">20055</text>
<text x="83.1" y="110.8">1.032 kg/m</text>
<text x="15" y="184.2">20087</text>
<text x="169.5" y="184.2">2.197 kg/m</text>
</g>
<g font-size="3.8" fill="#00bfff">
<text x="11.8" y="280.1">Cat L - 2008</text>
<text x="85" y="280.1">All dimensions in mm.</text>
<text x="158.4" y="280.1">Jindal Aluminium Ltd.</text>
<text x="98.9" y="285.1">SP - 16</text>
</g>
<text font-size="3.5" fill="#00bfff" x="154.8" y="285.1">www.jindalaluminium.com</text>
<g font-size="3.2">
<text x="65.5" y="46.1">100</text>
<text x="83.4" y="71.9" transform="rotate(-90 83.4 71.9)">1.35</text>
<text x="16.8" y="77.4" transform="rotate(-90 16.8 77.4)">44</text>
<text x="193.8" y="72.1" transform="rotate(-90 193.8 72.1)">48</text>
<text x="159.7" y="79.4">2</text>
<text x="155.2" y="98.8">71</text>
<text x="56.7" y="123">44</text>
<text x="128.7" y="131.6" transform="rotate(-90 128.7 131.6)">8</text>
<text x="167.8" y="128.2">A</text>
<text x="122.8" y="135.5" transform="rotate(-90 122.8 135.5)">44.45</text>
<text x="71.9" y="138.6">2</text>
<text x="49.6" y="144.3" transform="rotate(-90 49.6 144.3)">3.18</text>
<text x="107.3" y="145.2" transform="rotate(-90 107.3 145.2)">26.18</text>
<text x="128.7" y="145.1" transform="rotate(-90 128.7 145.1)">14.9</text>
<text x="56.7" y="161.2">94</text>
<text x="151.7" y="156.1">47.62</text>
<text x="131.5" y="163.4">SL.</text>
<text x="131.5" y="166.7">No.</text>
<text x="158" y="165">A</text>
<text x="166.6" y="163.1">Weight</text>
<text x="168.5" y="166.6">kg/m</text>
<text x="133.4" y="171.4">1</text>
<text x="140.7" y="171.4">20071</text>
<text x="155.1" y="171.4">1.88</text>
<text x="167.6" y="171.4">0.943</text>
<text x="133.4" y="175.6">2</text>
<text x="140.7" y="175.5">20061</text>
<text x="155.1" y="175.5">2.17</text>
<text x="167.6" y="175.5">1.072</text>
<text x="91.4" y="184.6">50</text>
<text x="132.2" y="184.6">38</text>
<text x="78.2" y="222.6">1.6</text>
<text x="157.3" y="227" transform="rotate(-90 157.3 227)">38</text>
<text x="163.8" y="227" transform="rotate(-90 163.8 227)">72</text>
<text x="90.4" y="267.8">126</text>
</g>
<g font-size="2.9">
<text x="139.4" y="163.4">Section</text>
<text x="142.9" y="166.6">No.</text>
</g>
</svg>
